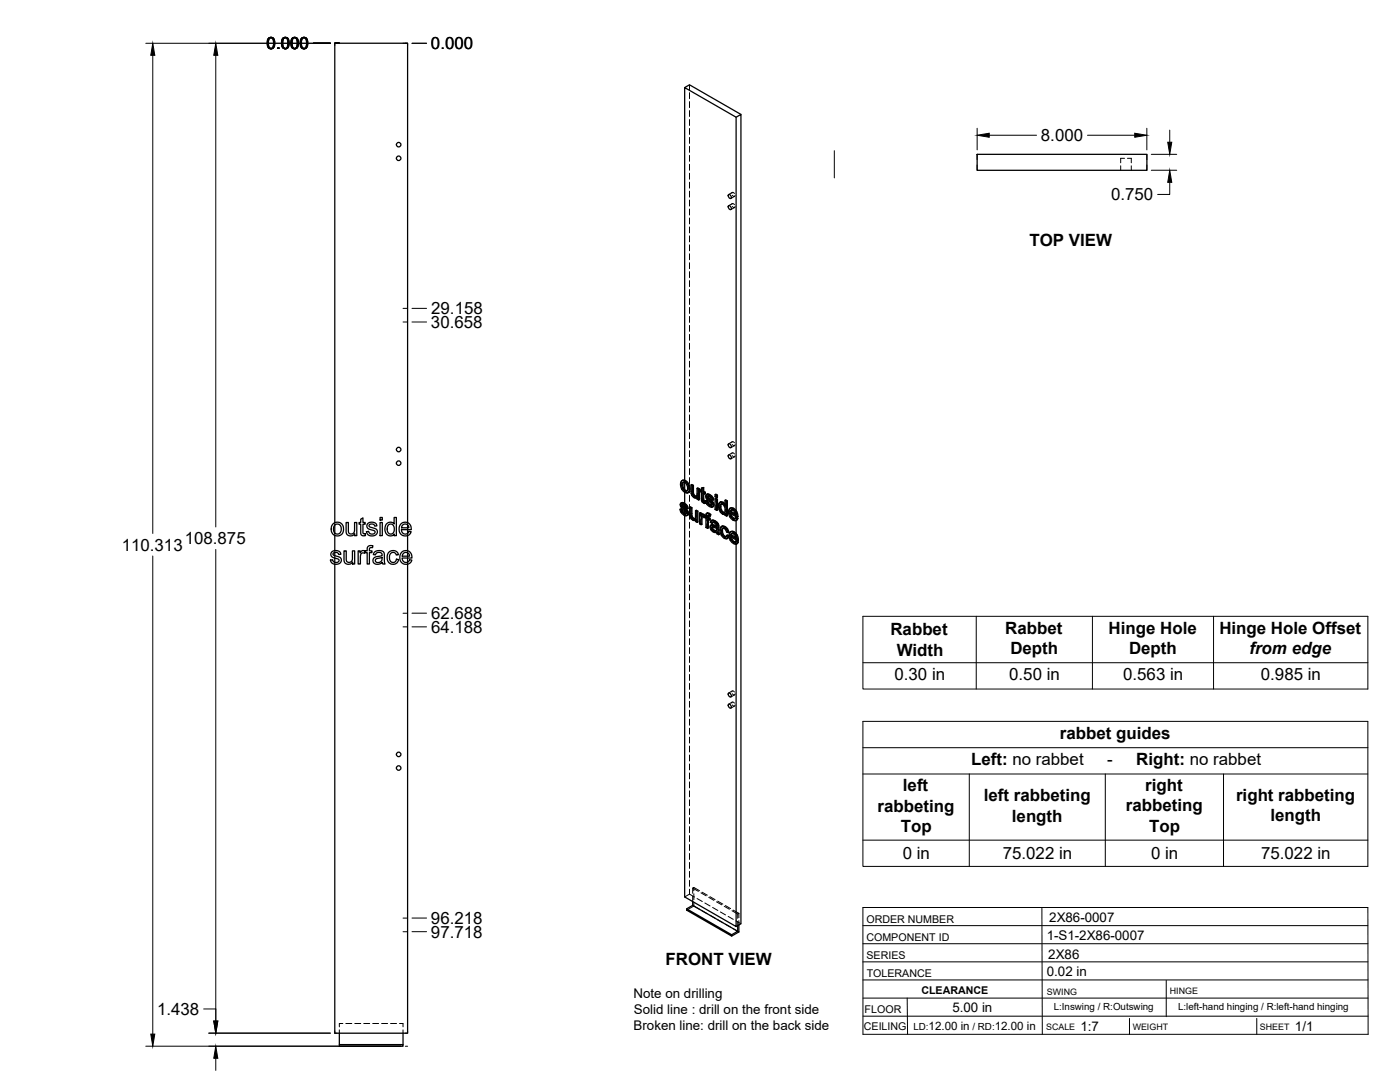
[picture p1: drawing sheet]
<svg xmlns="http://www.w3.org/2000/svg" width="559mm" height="432mm" viewBox="0 0 559 432" stroke-linecap="round" stroke-linejoin="round" font-family="sans-serif">
<!-- layer: Visible -->
<g fill="none" stroke="#000" stroke-width=".51">
<path d="M273.3 34.9l1.9-1.1 20.5 11.9M293.8 46.8l1.9-1.1v323l-1.9 1.1M290.8 77.6a.93 .93 0 0 1 .9 .6 .93 .93 0 0 1-.2 1l-.8-.8zM390 61.6h67.8v6.4h-67.8zM290.8 82.1a.93 .93 0 0 1 .9 .5 .93 .93 0 0 1-.2 1.1l-.8-.9zM290.8 177.1a.93 .93 0 0 1 .9 .5 .93 .93 0 0 1-.2 1.1l-.8-.9zM272.2 191.8l.6-.2 .9 .2zM272.2 191.8l-.4 .5-.2 1 .5 1.9 1.5 1.4 .8 .1 .5-.3M272.3 193.6l.3 1.4M272.6 195l.3-.1 .8 .8-.3 .2zM272.8 192.5l-.2 .9M272.9 194.9l-.3-1.5-.3 .2v-.3l.2-.6 .5-.2 1 .7 .4 1.3-.2 1.4h-.8"/>
<path d="M273.3 191.6v-156.7l20.5 11.9v157M273.3 192.6v2.8M273.3 196.4v4.5M273.4 192l1 1a1.88 1.88 0 0 1 1 2M273.7 195.7l.5 .2M273.7 191.8l1.2 1.3M274.6 193.3l.5 1.9 .3-.2-.2 1.2M275.1 195.2l-.2 1.2 .3-.2-.6 .5M275.8 193.5l.7 .4 .3-.2v3.2M276.5 193.9v3.1l.3-.1 .3 .6M276.5 197.1l.3 .6 .3-.2 .4 .4M276.8 197.7l.4 .4h.9"/>
<path d="M276.8 193.7l-.7-.4-.3 .2v3l.3 1.2 .8 .8a.97 .97 0 0 0 1.4 .1v.6l.5 .4M277.2 198.1l.5 .1M278 198.1l-.3 .1M278.2 194.9l.6 .4 .4-.2v4.3l-.4 .2v-4.3M278.3 198.6l-.3 .2M279.2 195.1l-.7-.4-.3 .2v2.7l-.5 .6M280 195.5l-.5 .1v.6l.5 .3v3.3l.9 1h.7l-.1-.7h-.6M280 194.8l.9-.2v1.5M280.6 194.8v1.5l.3-.2 .6 .3M280.6 196.3l.6 .3 .3-.2v.6l-.3 .2v-.6M280.6 199.7l.6 .2M280.7 200l.8 .1"/>
<path d="M280.9 194.6l-.9 .2v1.1l-.5-.3M280.9 197v2.6M281.2 197.2l-.6-.4v2.9l.4 .1M281.6 199.8l.6 .3M282.1 197.3l.7-.1 .6 .2M282.3 198.3l.6 .4M282.4 198.6l.2 .3 .4-.1 1.4 1.3M282.4 197.1l-.4 .3M282.5 197.4h.9l.7 .6M282.5 199.9l-.9-.1 .7 1.6 1.2 .9 1-.1M282.6 198.9l1.5 1.4 .3-.2 .4 .6M282.6 198v.1"/>
<path d="M282.7 198.4l-.1-.3-.3 .2 .1-.2 .9 .3 .6 1 .6 .2M282.8 197.2l-.9 .2-.2 .9 .4 .9 1.8 1.8-.1 .7M283 197.6l.8 .6 .3-.2 .5 .6M283.8 198.2l.5 .6 .3-.2 .2 .9-.3 .1-.2-.8M285.4 199l.3-.1 .7 .3-.4 .2zM285.4 197.4l.3-.2 .7 .4-.4 .2zM285.4 199v4.3l.6 .4M285.4 197.4v.8l.6 .4M286.4 199.2v4.3l-.4 .2v-4.3M286.4 197.6v.8l-.4 .2v-.8M289.4 199.7l.6 .3 .3-.1v5.9l-.3 .2v-6M290.3 199.9l-.6-.4-.3 .2v2.1l-.5-.7"/>
<path d="M290.8 181.5a.93 .93 0 0 1 .9 .6 .93 .93 0 0 1-.2 1l-.8-.8zM133 209l1.7-.6 1.4 .5 .9 1.2v2.2l-.8 1.1-1.8 .5-1.5-.7-.7-1.6a2.9 2.9 0 0 1 .8-2.6zM133.5 209.6l1.2-.5 .7 .2 .5 .6 .3 1.7-.8 1.4-1.2 .1-.8-.6-.3-1.6zM133.6 209.6v3.1M133.6 213.7v6M137.3 219.8h.9v3a1.32 1.32 0 0 0 1.3 1.7 1.32 1.32 0 0 0 1.2-1.8v-2.9h.9v5.3h-.8v-.8a1.86 1.86 0 0 1-2.3 .9 1.86 1.86 0 0 1-1.2-2.1zM138.2 208.5h.8l.1 3.8a1.31 1.31 0 0 0 1.7 .7 1.31 1.31 0 0 0 .7-1.7v-2.8h.9v5.3h-.8v-.8a1.86 1.86 0 0 1-2.2 .8 1.86 1.86 0 0 1-1.2-2zM143 219.8h.7v.8a1.28 1.28 0 0 1 2.1-.6l.8-.2v-1.1a1.56 1.56 0 0 1 2.2-.9l-.1 .8a.81 .81 0 0 0-.9 0 .81 .81 0 0 0-.4 .8v.4h1.1v.7h-1.1v4.6h-.8v-4.6h-.8v-.4l-.3 .7-.8-.2-.7 .5-.2 4h-.8zM144 207.2l.9-.5v1.8h.9v.7h-.9v3.4l.2 .4h.7l.1 .8h-1.3l-.6-.7v-3.9h-.7v-.7h.7zM146.7 209l.9-.5 1.4-.1a1.53 1.53 0 0 1 1.4 1.5l-.8 .1a1.17 1.17 0 0 0-1.2-.9 1.17 1.17 0 0 0-1.1 .8l.4 .5 2.1 .5a1.6 1.6 0 0 1 .7 2.1 1.6 1.6 0 0 1-2 .9l-1.5-.4-.7-1.3 .9-.2 .4 .9 .5 .2 1.3-.2a.73 .73 0 0 0 .3-.9 .73 .73 0 0 0-.9-.4l-1.1-.3a1.41 1.41 0 0 1-1-2.3zM151.7 208.5h.9v5.3h-.9zM151.7 206.5h.9v1h-.9z"/>
<path d="M154.3 209l1.1-.6a1.86 1.86 0 0 1 1.9 .7v-2.6h.9v7.3h-.8v-.7a2.17 2.17 0 0 1-2.7 .5 2.17 2.17 0 0 1-1.1-2.5zM155 209.5l1.3-.3 .9 1v2l-.8 .9-1-.1-.7-.9-.1-1.5zM160 209.1a2.46 2.46 0 0 1 2.9-.4 2.46 2.46 0 0 1 1.2 2.7h-3.9l.3 1 .8 .7a1.46 1.46 0 0 0 1.9-1l.9 .1-.5 .9-.9 .7h-1.5l-1.2-.6-.7-1.7 .1-1.2zM160.7 209.5l.6-.3h1l.6 .6 .3 .8h-2.9zM162.7 208.6v-191.3h-29.1v191.3M162.7 209.5v1.1M162.7 211.4v1.5M162.7 213.8v6M271.4 203.2l.6 .3M271.9 200.7l.7-.1 .6 .2M272 203.5l.4-.2 .2 .9-.3 .1zM272.1 201.7l.7 .4"/>
<path d="M272.2 202l1.1 .6M272.2 200.6l-.4 .2M272.3 204.3l.7 .6h.8M272.3 200.8h.9l.8 .6M272.4 203.3l-1-.1 .7 1.6 1.3 .9 .9-.1M272.4 202.3l1.5 1.4 .3-.2 .5 .7M272.5 201.4l-.1 .1M272.5 201.8l-.3-.3 1 .3 .5 1 .6 .3M272.6 200.6l-.9 .3-.2 .8 .4 .8 1.9 1.9-.2 .7M272.9 201l.7 .6 .4-.2 .4 .7M273 204.9l.6 .2M273.3 205.7v152.2l20.5 11.9v-152.6"/>
<path d="M273.3 203.9v.9l-.7-.6M273.3 201.9v.7M273.3 202.6l.9 .9M273.6 201.6l.5 .6 .3-.1 .3 .8-.4 .2-.2-.9M273.7 205.1h-.1M273.9 203.7l.4 .6 .4-.1 .1 .7M274.3 204.3l.2 .7 .3-.1-.2 .5M274.5 205l-.2 .6 .3-.2-.4 .4M275.2 202.4l.7 .4 .3-.2v3.2M275.9 202.8v3.2l.3-.2 .3 .6M275.9 206l.2 .6 .4-.2 .4 .4M276.1 206.6l.5 .4h.9"/>
<path d="M276.2 202.6l-.7-.4-.3 .2v3.1l.3 1.1 .8 .8a.97 .97 0 0 0 1.4 .1M276.6 207l.6 .2M277.5 207l-.3 .2M277.6 203.8l.6 .4 .4-.2v4.3l-.4 .2v-4.3M277.7 207.5v.7l.5 .3M277.7 207.5l-.2 .2M278.6 204l-.7-.4-.3 .2v2.7l-.4 .7M279.2 204.7l.6 .4 .3-.2v.5l.4-.2M279.8 205.1v.6l.7-.5 .4 .1M280 206.4l.2 2.8-.4 .2v-2.2M280.1 204.9l-.6-.3-.3 .1v4.3l.6 .4M280.2 205.3h.7l.6 .4"/>
<path d="M280.3 206.1v.1M280.6 205.4l.6 .5M281 206.6l-.8-.5-.2 .3 .3-.2-.1 .8M281.2 200.3l.1 .7M281.2 206.4l.6 .4v3.7l.6 .4M281.2 206.4v-.3l-.2 .5M281.2 206.5l-.2 .1M282.2 204.9h.9l.6 .4M282.2 200.1l.3-.2 .3 .8-.3 .2zM282.4 206.6l.7 .4 .3-.2v.6l-.3 .1v-.5M282.5 204.7l-.5 .2M282.5 200.9l.6 .6h.9"/>
<path d="M282.7 207.3v3.4l-.3 .2v-3.8l.7 .4M282.7 205.7v.7M282.8 205.1l.6 .4 .3-.2-.4 .8 .1-.6M282.8 200.7l.7 .7M283.1 204.9l-.6-.2-.5 .2-.2 1.3-.6-.3 .6-.1M283.1 201.5l.7 .2M283.3 206.1a.46 .46 0 0 0-.5-.5 .46 .46 0 0 0-.4 .6v.4l.3-.2 .7 .4M283.8 209.6l.8-.2 1.4 .5M283.9 201.7h-.1M284.1 210.7l.2 .6 .3-.2 .5 .5M284.1 200.3l.4 .6 .3-.2 .2 .8M284.2 210.4l-.1 .3 .3-.2 .2 .6"/>
<path d="M284.2 209.4l-.5 .2M284.3 211.3l.5 .5h1h-1M284.3 210.3l-.1 .1M284.3 207.7l.9 .4 .3-.2 .8 .6M284.4 210.3l.8 .3a.72 .72 0 0 1 .8 .6 .72 .72 0 0 1-.5 .8M284.4 210.3l-.2 .1M284.4 210.3v.2M284.5 200.9l.1 .7 .4-.1-.2 .5M284.5 208.4l-.4 .5 .2-.4 .5-.1 1.1 1a.48 .48 0 0 1 0 .8 .48 .48 0 0 1-.7-.3l-.9-.3M284.6 209.4l-1 .3-.2 .9 .7 1.3 1.1 .6a.64 .64 0 0 1 1 .5l.6 .4M284.6 201.6l-.1 .6 .3-.2-.5 .4M284.6 207.6l-.7 .2"/>
<path d="M285.2 208.1l.8 .5 .3-.1 .4 .5M285.5 207.9l-.9-.3-.8 .3-.3 .5 .6 .5M286 208.6l.4 .6 .3-.2 .2 .7M286.4 209.2l.2 .6 .3-.1 .1 2.9M286.6 209.8l.1 3 .3-.2 .1 .6-.3 .2-.1-.6M287.4 202.4l.3 1.4M287.5 200.4h1.2l.6 .6M287.7 201.3h.8l.6 .8 .3 1.5-.3 1M287.7 201.3l-.3 1.1 .3-.2 .3 1.4M287.7 203.8l.3-.2 .8 .8-.4 .2zM287.8 201.2l-.1 .1M287.8 200.3l-.5 .2"/>
<path d="M288 201.1l-.3 1.1M288.1 212v.1a1.11 1.11 0 0 0 .7 1.4l.6 .5M288.2 210.1l.9 .2 .3-.2 1 1M288.3 213.4l.8 .8h.8M288.4 200.6l.5 .5h.5M288.4 204.6h.7M288.5 209.9l-.6 .3M288.6 210.8l-.2 1M288.7 200.4l-.8-.2-.8 .4-.3 .8v1.3l.9 1.9 1 .7 .7-.2v.5l.6 .4M288.8 204.4l.4 .1M289.1 210.3l.8 .6a1.42 1.42 0 0 1 1 1.5l-.3 .1-.5-1.3M289.4 210.1l-.9-.2-.7 .3-.4 .8v1.1l.4 1.3 .7 1 .9 .5 .7 .1"/>
<path d="M289.4 205.1l-.2 .2M290 213.7l.6 .4M290.6 212.5l-.6-.2-.7-1.2-.9-.3-.3 1.2 .3-.2 .3 1.4M290.6 214.1l.4-.1-.3 .6-.6 .4zM291 214l-.7-.5-.6 .8-.6-.1M291.3 202.9h.9a1.84 1.84 0 0 1 1.8 1.2M291.5 204.3l2 1.2-.3-1.1-.9-.9-.6 .1-.2 .7 .3-.2 1.7 1M291.5 212.3l.8-.1a2.05 2.05 0 0 1 2 1.3M291.7 213.6l2 1.2-.4-1.3-.9-.6-.5 .1-.2 .6 .3-.2 1.7 1M291.8 205l.3 .9M291.8 206.1l.7 .8h.9M292 203.5l-.2 .6"/>
<path d="M292 215.5l.8 .8h.8M292 214.4l.3 .9M292.2 212.9l-.2 .5M292.5 203l1 1a1.97 1.97 0 0 1 1 2.1M292.5 206.9l.6 .2M292.7 212.4l1 1a1.83 1.83 0 0 1 1 1.8v.2M292.8 216.3l.5 .2M292.8 202.8l-.8-.2-1 .7-.2 1.4 .3 1.1 .7 1.1 1.2 .9h.7l.8-.9M293 212.2l-.8-.2-.9 .5-.3 1.9 1 2 .9 .6 .9 .2M293.3 207l-.2 .1M293.5 216.4l-.2 .1M293.5 206.6l.7 .5"/>
<path d="M293.7 204.3l.5 1.9 .3-.1-.3 .1M293.7 216l.7 .5M293.8 206.2v.3M293.8 207.7v5.2M293.8 215.5v.5M293.9 213.7l.5 1.9 .3-.2-.3 .2M294.2 206.4l-2.8-1.6 .4 1.3 .3-.2 .8 .9M294.4 215.8l-2.8-1.6 .4 1.3 .3-.2 .8 .8M294.5 206.9l-.7 .8M294.5 206.9l-.6-.5-.8 .7M294.7 216.3l-.7 .8M294.7 216.3l-.9 .9"/>
<path d="M294.7 216.3l-.7-.5-.7 .7M132.4 220.2l1.2-.5 1.1 .1a1.53 1.53 0 0 1 1.4 1.4l-.9 .1a1.17 1.17 0 0 0-1.1-.9 1.17 1.17 0 0 0-1.2 .9l.3 .3 2.8 1.1a1.85 1.85 0 0 1-.4 2.2 1.85 1.85 0 0 1-2.2 .2l-1.1-.6-.4-1 .9-.1 .3 .7 .7 .4 1.2-.2a.81 .81 0 0 0 .2-1.1 .81 .81 0 0 0-1-.3l-1.2-.4a1.35 1.35 0 0 1-.6-2.3zM133.6 220.5v1.3M133.6 222.7v1.7M149.5 220.3l.7-.4 1.2-.2 1.7 .6 .6 4.8h-.9l-.2-.6-1.3 .6-1.2 .1-.8-.4-.4-.7a1.74 1.74 0 0 1 2-2l.6-.1a.77 .77 0 0 0 1-.8 .77 .77 0 0 0-1-.7l-1.2 .2-.4 .7-.9-.1zM150 223.2l2.5-.7a1.62 1.62 0 0 1-.6 1.7 1.62 1.62 0 0 1-1.9 0l-.2-.5zM155.2 220.4l1.2-.6h1.4l.8 .7 .4 .9-.8 .1a1.44 1.44 0 0 0-1.9-.9 1.44 1.44 0 0 0-.9 1.9l.4 1.4 .7 .5 1.1-.1 .6-1.1 .9 .1-.5 1.2a2.49 2.49 0 0 1-3.2 .2 2.49 2.49 0 0 1-.8-3.2zM160.3 220.5a2.46 2.46 0 0 1 2.9-.5 2.46 2.46 0 0 1 1.2 2.7h-3.9l.2 .9 .8 .8a1.43 1.43 0 0 0 2-1l.9 .1-.5 .9-.9 .7h-1.7l-1-.6-.6-.9-.1-1.1 .1-1zM161 220.9l.5-.4h1.1l.6 .5 .3 1h-3zM162.7 225.1v187.2h-29.1v-187.1M162.7 220.6v1.4M162.7 222.7v1.6"/>
<path d="M290.8 276.6a.93 .93 0 0 1 .9 .5 .93 .93 0 0 1-.2 1.1l-.8-.9zM290.8 281a.93 .93 0 0 1 .9 .6 .93 .93 0 0 1-.2 1l-.8-.8zM276.5 359.8v1.5l-2.4 1.4v.5l17.9 10.4v-.6l-17.9-10.3M276.5 361.3l17.9 10.3-2.4 1.4M294.4 369.4v2.2M294.9 369.1v2.8l-2.9 1.7M135.4 412.3v5.2h25.5v-.6h-25.5M160.9 412.3v4.6"/>
<circle cx="159.1" cy="57.7" r=".9"/>
<circle cx="159.1" cy="63.2" r=".9"/>
<circle cx="159.1" cy="179.4" r=".9"/>
<circle cx="159.1" cy="184.8" r=".9"/>
<circle cx="159.1" cy="306.5" r=".9"/>
<circle cx="159.1" cy="301.1" r=".9"/>
</g>
<!-- layer: Hidden -->
<g fill="none" stroke="#000" stroke-width=".4">
<path d="M275.2 33.8v2M275.2 37v2.4M275.2 40.6v2.3M275.2 44.1v2.4M275.2 47.7v2.4M275.2 51.3v2.4M275.2 54.8v2.4M275.2 58.4v2.4M275.2 62v2.4M275.2 65.6v2.3M275.2 69.1v2.4M275.2 72.7v2.4"/>
<path d="M275.2 76.3v2.4M275.2 79.8v2.4M292.1 77.2l.4-.4 .6 .4M292.3 76.8l-1.5 .8M292.3 77.9l.8 .5 .3-.4M293.2 78.4l-1.5 .8M447.3 66.2v1.8M448.8 63.2h-1.5v1.8M450 63.2h1.5v1.8M451.5 66.2v1.8M275.2 83.4v2.4M275.2 87v2.4"/>
<path d="M275.2 90.6v2.3M275.2 94.1v2.4M275.2 97.7v2.4M292.1 81.7l.4-.5 .6 .5M292.3 81.3l-1.5 .8M292.3 82.4l.6 .5 .5-.5M293.2 82.8l-1.5 .9M275.2 101.3v2.4M275.2 104.9v2.3M275.2 108.4v2.4M275.2 112v2.4M275.2 115.6v2.3"/>
<path d="M275.2 119.1v2.4M275.2 122.7v2.4M275.2 126.3v2.4M275.2 129.9v2.3M275.2 133.4v2.4M275.2 137v2.4M275.2 140.6v2.4M275.2 144.1v2.4M275.2 147.7v2.4M275.2 151.3v2.4M275.2 154.9v2.3M275.2 158.4v2.4"/>
<path d="M275.2 162v2.4M275.2 165.6v2.4M275.2 169.1v2.4M275.2 172.7v2.4M275.2 176.3v2.4M275.2 179.9v2.3M292.1 176.7l.4-.5 .6 .5M292.3 176.3l-1.5 .8M292.3 177.4l.6 .5 .5-.5M293.2 177.8l-1.5 .9M271.9 193.1l.5 1.9-.3 .2M272.4 195l1.3 1.3-.3 .2"/>
<path d="M272.5 191.6l-.9 1.7M272.8 192.5l-.2 .1M272.9 192.4h.8l-.3 .2M273.3 191.6v1M273.3 195.4v1M273.7 192.4l.8 .9-.4 .2M273.7 196.3l.9 .3-.3 .1M274.5 195.7l-.3 .2M274.5 193.3l.3 1.4-.4 .2M274.8 194.7l-.1 .7-.5 .5M274.9 196.5l-.3 .1M275.2 183.4v2.4"/>
<path d="M275.2 187v2.4M275.2 190.6v2.4M275.2 194.1v2.4M275.2 197.7v2.4M276.1 193.3l.1 3.4-.3 .2M276.2 196.7l.2 .7-.3 .1M276.4 197.4l.4 .6-.3 .1M276.8 198l.6 .5-.3 .1M277.4 198.5l.7 .2 .5-.3-.3 .2M278 198.1h.1M278.1 198.1h.1M278.3 198l-.4 .2"/>
<path d="M278.4 198.6h-.1M278.4 197.8l-.3 .3M278.5 194.7v2.7l-.4 .6M278.6 198.4v.7l-.3 .1M278.6 199.1l.6 .3M279.8 196l.5 .3-.3 .2M279.8 195.4v.6l-.3 .2M280 195.5l.3 .2M280.3 196.3v3.3l-.3 .2M280.3 194.6v1.1l-.3 .2M280.3 199.6l.3 .5-.3 .2M280.6 196.8l.3-.2v.4"/>
<path d="M280.9 196.6l.6 .4M281.9 199.7l.5 1.3-.4 .1M282 197.8l.1 .7-.3 .2M282.1 197.4l-.4 .6M282.1 198.5l.4 .6-.3 .2M282.3 197.2l-.5 .4M282.5 198l.3-.2-.2 .2M282.5 199.1l1.6 1.6-.3 .2M282.7 197.9l-.3 .1M282.8 197.8l.6 .2-.3 .2M283.4 198l.6 .5-.3 .2M284 198.5l.2 .7-.3 .2"/>
<path d="M284.2 199.2l.6 .3M285.7 197.2v.9l-.3 .1M285.7 198.9v1.5M285.7 198.1l.7 .3M289.7 199.5v2.1l-.3 .2M292.1 181.1l.4-.4 .6 .5M292.3 180.7l-1.5 .8M292.3 181.8l.6 .5 .5-.4M293.2 182.3l-1.5 .8M133.6 208.6v1M133.6 212.7v1M133.6 219.7v.8"/>
<path d="M162.7 208.6v.9M162.7 210.6v.8M162.7 212.9v.9M162.7 219.8v.8M271.7 203.1l.5 1.3-.3 .2M271.8 201.3l.2 .6-.3 .2M271.9 200.8l-.4 .6M272 201.9l.4 .6-.3 .2M272.1 200.6l-.5 .4M272.2 204.4l1.1 1-.3 .1M272.3 201.4l.3-.2-.1 .2M272.4 202.5l1.6 1.6-.3 .2"/>
<path d="M272.6 201.3l-.4 .1M272.6 201.2l.6 .2-.3 .2M273.2 201.4l.6 .6-.3 .1M273.3 200.9v1M273.3 202.6v1.3M273.3 204.7v1M273.3 205.4l.8 .2-.3 .2M273.8 204.9h.2M273.8 202l.2 .6-.3 .2M274 204.1l.2 .5-.4 .1M274 204.9l-.3 .2 .3-.2M274 202.6l.7 .3"/>
<path d="M274.2 204.6l-.2 .3M274.5 205.6h-.4M275.2 201.3v2.4M275.2 204.9v2.3M275.2 208.4v2.4M275.2 212v2.4M275.2 215.6v2.4M275.2 219.2v2.3M275.5 202.2l.1 3.4-.3 .2M275.6 205.6l.2 .7-.3 .2M275.8 206.3l.4 .6-.3 .2M276.2 206.9l.6 .5-.3 .2"/>
<path d="M276.8 207.4l.7 .2 .5-.3-.2 .2M277.5 207h.1M277.7 206.9l-.4 .2M277.8 206.7l-.3 .3M277.9 203.6v2.8l-.4 .5M278 207.3v.7l-.3 .2M278 208l.6 .3M279.5 207.3v1.6l-.3 .1M279.5 208.9l.7 .3M279.5 204.6v1.5M280.1 205.4v.1M280.3 206.1l.2-.2-.3 .2"/>
<path d="M280.4 205.2l-.6 .5M280.4 206l-.3 .1M280.5 205.9l.4 .1-.3 .2M280.6 200.1l.5 .5-.3 .1M280.9 206l.4 .4M281.1 200.6l.5 .2M281.2 206.1l.3-.2-.2 .5M281.5 205.7v.1M281.5 206.3l.6 .3-.3 .2M281.5 205.9l-.2 .5M281.5 205.7l-.3 .3M281.8 205.8l.3 .2"/>
<path d="M282.1 209v1.3l-.3 .2M282.1 210.3l.6 .4M282.1 206.6v1.3M282.2 205l-.1 1-.3 .2M282.3 204.7l-.5 .4M282.4 207.1l.3-.2v.4M282.4 201l1.1 1-.3 .1M282.5 205.7h.2M282.7 206.9l.7 .5M282.8 205.5l.4 .1-.3 .2M283.2 205.6l.4 .3M283.5 202l.8 .2-.3 .2"/>
<path d="M283.7 210.1l.4 1.1-.4 .2M283.8 208.2l.6 .5M283.8 209.6l-.4 .7M284 201.5h.1M284 209.4l-.5 .4M284.1 211.2l.9 .9-.3 .2M284.1 207.7l-.6 .7M284.1 201.5l-.2 .2M284.1 200.7l.2 .5-.3 .1M284.2 201.5l-.4 .2M284.2 207.6l-.4 .3M284.3 201.2l-.2 .3"/>
<path d="M284.4 208.4l.4-.2-.3 .2M284.5 210.2l.2-.1zM284.5 210.2l-.2 .1M284.6 210.1l-.4 .2M284.6 202.2h-.3M284.7 210.1l1.6 .5-.3 .2M284.8 208.2l.6 .2-.3 .2M285 212.1l.7 .2-.3 .2M285.4 208.4l.7 .7-.3 .2M285.7 212.3l.7-.1-.4 .2M285.7 201.6v1.6l-.3 .1M285.7 203.2l.7 .3"/>
<path d="M286 209.9l.3 .1M286 211.7l-.3 .2M286.1 209.1l.2 .7-.3 .2M286.2 211.5l-.4 .3M286.3 210.6l-.1 .9-.3 .2M286.3 209.8l-.3 .4M286.4 212.2l.1 .7-.3 .1M286.5 212.9l.6 .3M287.1 201.8l.2 1.3-.3 .2M287.3 200.7l-.2 1.1-.3 .2M287.3 203.1l.6 1.1-.4 .2M287.6 200.3l-.6 .6"/>
<path d="M287.7 211.4l.5 1.9-.3 .2M287.9 204.2l.8 .8-.3 .1M287.9 210.3l-.2 1.1-.3 .2M288 201.1h.7l-.3 .2M288 201.1l-.2 .1M288 201.1h.1M288.1 201l-.3 .2M288.2 213.3l1.2 1.3-.3 .2M288.2 210l-.6 .5M288.6 210.8l-.2 .1M288.7 210.7l.8 .1-.4 .1M288.7 205l.6 .1 .4-.2-.3 .2"/>
<path d="M288.7 201.1l.8 .8-.4 .2M289.4 201.1l.3 .5M289.4 214.6l1 .2M289.5 210.8l.5 .5-.3 .2M289.5 201.9l.3 1.5-.4 .2M289.5 205.1h-.1M289.7 204.9v.6l-.3 .1M289.7 205.5l.6 .3M289.8 203.4l-.2 .7-.4 .4 .3-.1M290 211.3l.3 .8-.3 .2M290 214.1l-.1 .1M290.3 212.1l.6 .3"/>
<path d="M290.3 213.5l-.6 .8M291.1 204.1l.5 1.9-.3 .2M291.3 213.5l.5 1.9-.4 .2M291.4 204.8l.4-.1v.3M291.6 206l1.3 1.4-.4 .1M291.6 202.7l-.8 1.6M291.6 214.2l.4-.2v.4M291.8 204.7l2.7 1.5M291.8 215.4l1.3 1.3-.3 .2M291.8 212.1l-.5 1.4-.3 .2M292 214l2.7 1.6M292 203.5l-.2 .1"/>
<path d="M292.1 203.4l.7 .1-.3 .1M292.2 212.9h-.2M292.3 212.7l.7 .1-.3 .2M292.8 203.5l.8 .8-.3 .2M292.9 207.4l1 .2-.3 .2M293 212.8l.8 .9-.3 .2M293.5 206.9h-.1M293.5 206.9l-.2 .1M293.5 205.1l.4 .2M293.6 206.8l-.4 .2M293.6 204.3l.3 1-.4 .2M293.7 216.3h-.1"/>
<path d="M293.7 216.3l-.2 .1M293.7 214.4l.4 .3M293.8 216.2l-.4 .2M293.8 213.7l.3 1-.4 .1M293.8 216v1.2l.3-.2-1-.3M293.8 203.8v2.4M293.8 206.5v1.2M293.8 212.9v2.6M293.9 206.4l-.4 .5M294 215.8l-.3 .5M294.1 207.5l-.2 .1M294.3 216.9l-.2 .1"/>
<path d="M133.6 221.8v.9M133.6 224.4v.8M162.7 222v.7M162.7 224.3v.8M275.2 222.7v2.4M275.2 226.3v2.4M275.2 229.9v2.3M275.2 233.4v2.4M275.2 237v2.4M275.2 240.6v2.4M275.2 244.2v2.3M275.2 247.7v2.4"/>
<path d="M275.2 251.3v2.4M275.2 254.9v2.4M275.2 258.4v2.4M275.2 262v2.4M275.2 265.6v2.4M275.2 269.2v2.3M275.2 272.7v2.4M275.2 276.3v2.4M275.2 279.9v2.4M292.1 276.2l.4-.5 .6 .5M292.3 275.7l-1.5 .9M292.3 276.9l.6 .4 .5-.4"/>
<path d="M293.2 277.3l-1.5 .9M275.2 283.4v2.4M275.2 287v2.4M275.2 290.6v2.4M275.2 294.2v2.3M275.2 297.7v2.4M292.1 280.6l.4-.5 .6 .5M292.3 280.2l-1.5 .8M292.3 281.3l.8 .5 .3-.5M293.2 281.8l-1.5 .8M275.2 301.3v2.4M275.2 304.9v2.4"/>
<path d="M275.2 308.5v2.3M275.2 312v2.4M275.2 315.6v2.4M275.2 319.2v2.3M275.2 322.7v2.4M275.2 326.3v2.4M275.2 329.9v2.4M275.2 333.5v2.3M275.2 337v2.4M275.2 340.6v2.4M275.2 344.2v2.4M275.2 347.7v2.4"/>
<path d="M275.2 351.3v2.4M275.2 354.9v1.9M275.2 356.8l-1.9 1.1M275.2 356.8l2 1.2M276.5 357.7v2.1M276.5 354.4l2.3 1.3M276.9 355.5v-1.3l-.4 .2v2.1M276.9 356.7v2.4M276.9 354.2l2.3 1.3M278.2 358.6l2.1 1.2M279.8 356.3l2.1 1.2M280.2 356.1l2.1 1.2"/>
<path d="M282.9 358.1l2 1.2M283.4 357.8l2 1.2M286 359.9l2.1 1.2M286.4 359.6l2.1 1.2M276.9 361.6l-2.8 1.6M276.9 360.3v1.3M276.9 361.6l2.3 1.3M280.2 363.5l2.1 1.2M281.3 360.4l2.1 1.1M283.4 365.3l2 1.1M284.4 362.1l2.1 1.2M286.4 367.1l2.1 1.1"/>
<path d="M287.5 363.9l2.1 1.2M289.1 361.7l2 1.2M289.5 361.4l2.1 1.2M289.5 368.8l2.1 1.2M290.6 365.7l2.1 1.2M292.2 363.5l2.2 1.3 .5-.3M292.6 363.2l2.3 1.3M292.6 370.6l2.3 1.3M293.7 367.5l2 1.2M294.4 364.8v1.7M294.4 367.7v1.7M294.9 364.5v1.7"/>
<path d="M294.9 367.4v1.7M135.4 411v1.3M136.8 408.5h-1.4v1.3M138 408.5h2.4M141.6 408.5h2.4M145.2 408.5h2.4M148.8 408.5h2.3M152.3 408.5h2.4M155.9 408.5h2.4M159.5 408.5h1.4v1.3M160.9 411v1.3"/>
</g>
<!-- layer: Reference -->
<g fill="none" stroke="#000" stroke-width=".4">
<path d="M133.6 17.3h1.8M134.5 17.3h-.9h1.8h-1.8v.9M160.9 17.3h1.8M161.8 17.3h.9v.9M390 61.6v2.1M390 65.8v2.2M457.8 61.6v2.1M457.8 65.8v2.2M160.9 128.5h1.8M160.9 123.1h1.8M160.9 250.2h1.8M160.9 244.7h1.8"/>
<path d="M160.9 371.8h1.8M160.9 366.4h1.8M133.6 411.4v.9h.9M161.8 417.5h.9M162.7 411.4v.9h-.9"/>
</g>
<!-- layer: Hidden Narrow -->
<path d="M276.1 196l-.3 .2M278.5 197l-.3 .2M280.3 198.8l-.3 .1M273.3 203.5l-.3 .1M275.5 204.9l-.3 .2M277.9 205.9l-.3 .2M282.1 205.6l-.3 .1M283.5 200l-.3 .2M285.3 210.3l-.4 .2M286.3 210.9l-.3 .1" fill="none" stroke="#000" stroke-width=".4"/>
<!-- layer: Visible Narrow -->
<path d="M276.8 196.1l-.3 .2M280.9 199.2l-.3 .1M283.5 199.2l-.3 .2M273.3 202.6l-.3 .2M276.2 205l-.3 .2M282.7 206l-.3 .2M285.2 209.6l-.3 .2M286.9 210.3l-.3 .2M286.9 211.3l-.3 .2" fill="none" stroke="#000" stroke-width=".4"/>
<!-- layer: Titleblock -->
<path d="M344.4 362.2h201.6l.1 50.6h-201.7zM344.4 376.6h201.6M344.4 369.4h201.6M415.9 362.2l.1 50.6M344.4 383.9h201.6M344.4 398.3h201.6M344.4 391.1h201.6M362.1 398.3l.1 14.4M465.5 391.3v14.4M344.4 405.5h201.7M450.8 406.4v6.4M501.6 406.4v6.4" fill="none" stroke="#000" stroke-width=".4"/>
<!-- layer: Custom Tables -->
<path d="M344.4 246h201.6v29h-201.6zM389.7 246v29M436 246v29M484.4 246v29M344.4 264.5h201.6M344.4 287.9h201.6v57.9h-201.6zM344.4 298.4h201.6M344.4 308.9h201.6M386.9 308.9v36.9M441.2 308.9v36.9M488.4 308.9v36.9M344.4 335.3h201.6" fill="none" stroke="#000" stroke-width=".4"/>
<!-- layer: FD_Dimensions -->
<g fill="none" stroke="#000" stroke-width=".4">
<path d="M58.2 17.3h73.7M164.4 17.3h5.9M61 22.1v190.8M86.1 22.1v188.2M390 51.2v8.6M394.8 54h18.9M434.1 54h18.8M457.8 51.2v8.6M466.9 51.9v4.9M459.5 61.6h10.2M459.5 67.9h10.2M466.9 72.8v4.8h-4.8"/>
<path d="M164.4 128.5h5.9M164.4 123.1h5.9M86.1 219.3v188.2M61 221.9v190.8M164.4 250.2h5.9M164.4 244.7h5.9M164.4 371.8h5.9M164.4 366.4h5.9M58.2 417.5h101.8M81.3 402.7h4.8M83.3 412.3h48.6M86.1 422.3v4.9"/>
</g>
<path d="M61 17.3l.8 4.8h-1.6zM86.1 17.3l.8 4.8h-1.6zM390 54l4.8-.8v1.6zM452.9 53.2l4.9 .8-4.9 .8zM466.1 56.8h1.6l-.8 4.8zM466.9 67.9l.8 4.9h-1.6zM60.2 412.7h1.6l-.8 4.8zM85.3 407.5h1.6l-.8 4.8zM86.1 417.5l.8 4.8h-1.6z" fill="#000" stroke="#000" stroke-width=".4"/>
<!-- layer: Smart Centers -->
<path d="M333 60.1v10.9" fill="none" stroke="#000" stroke-width=".4"/>
<g font-size="6.7">
<text x="106.4" y="19.6">0.000</text>
<text x="172" y="19.6">0.000</text>
<text x="415.5" y="56.3">8.000</text>
<text x="443.5" y="80">0.750</text>
<text x="410.9" y="98.2">TOP VIEW</text>
<text x="172.1" y="125.4">29.158</text>
<text x="172" y="130.9">30.658</text>
<text x="48.6" y="219.8">110.313</text>
<text x="73.7" y="217.1">108.875</text>
<text x="172" y="247.1">62.688</text>
<text x="172" y="252.5">64.188</text>
<text x="355.4" y="253.6">Rabbet</text>
<text x="401.2" y="252.9">Rabbet</text>
<text x="442.5" y="252.9">Hinge Hole</text>
<text x="486.7" y="252.9">Hinge Hole Offset</text>
<text x="357.9" y="261.6">Width</text>
<text x="403.3" y="261">Depth</text>
<text x="450.6" y="261">Depth</text>
<text x="498.7" y="261">from edge</text>
<text x="357" y="271.4">0.30 in</text>
<text x="402.8" y="271.4">0.50 in</text>
<text x="448.3" y="271.4">0.563 in</text>
<text x="503.3" y="271.4">0.985 in</text>
<text x="423" y="294.8">rabbet guides</text>
<text x="387.6" y="305.4">Left: no rabbet</text>
<text x="441.9" y="305.4">-</text>
<text x="453.5" y="305.4">Right: no rabbet</text>
<text x="360.4" y="315.8">left</text>
<text x="457.1" y="315.8">right</text>
<text x="350.3" y="323.9">rabbeting</text>
<text x="392.7" y="319.8">left rabbeting</text>
<text x="449.4" y="323.8">rabbeting</text>
<text x="493.4" y="319.8">right rabbeting</text>
<text x="403.9" y="327.9">length</text>
<text x="507" y="327.8">length</text>
<text x="359.5" y="331.9">Top</text>
<text x="458.6" y="331.9">Top</text>
<text x="360.3" y="342.9">0 in</text>
<text x="400.2" y="342.9">75.022 in</text>
<text x="459.4" y="342.9">0 in</text>
<text x="503.4" y="342.9">75.022 in</text>
<text x="172" y="368.7">96.218</text>
<text x="172" y="374.2">97.718</text>
<text x="265.7" y="385.2">FRONT VIEW</text>
<text x="62.7" y="405">1.438</text>
</g>
<g font-size="5.3">
<text x="418.8" y="368">2X86-0007</text>
<text x="417.8" y="375.1">1-S1-2X86-0007</text>
<text x="418.4" y="382.5">2X86</text>
<text x="417.8" y="389.5">0.02 in</text>
<text x="252.9" y="398.4">Note on drilling</text>
<text x="253" y="404.9">Solid line : drill on the front side</text>
<text x="380.1" y="404">5.00 in</text>
<text x="252.9" y="411.2">Broken line: drill on the back side</text>
<text x="431.3" y="411.5">1:7</text>
<text x="516.9" y="411.5">1/1</text>
</g>
<g font-size="4.6">
<text x="370.6" y="411.2">12.00 in</text>
<text x="397" y="411.2">12.00 in</text>
</g>
<g font-size="4.3">
<text x="345.8" y="368.4">ORDER NUMBER</text>
<text x="345.8" y="375.5">COMPONENT ID</text>
<text x="345.8" y="382.7">SERIES</text>
<text x="345.9" y="389.9">TOLERANCE</text>
<text x="367.7" y="396.7">CLEARANCE</text>
<text x="345.1" y="404.3">FLOOR</text>
<text x="344.8" y="411.1">CEILING</text>
</g>
<g font-size="3.9">
<text x="420.6" y="403.1">L:Inswing / R:Outswing</text>
<text x="470.2" y="403.1">L:left-hand hinging / R:left-hand hinging</text>
<text x="364.6" y="411.2">LD:</text>
<text x="388.2" y="411.2">/ RD:</text>
</g>
<g font-size="3.5">
<text x="417.9" y="397">SWING</text>
<text x="466.9" y="396.9">HINGE</text>
<text x="417.5" y="410.9">SCALE</text>
<text x="452.1" y="410.9">WEIGHT</text>
<text x="502.9" y="410.9">SHEET</text>
</g>
</svg>
